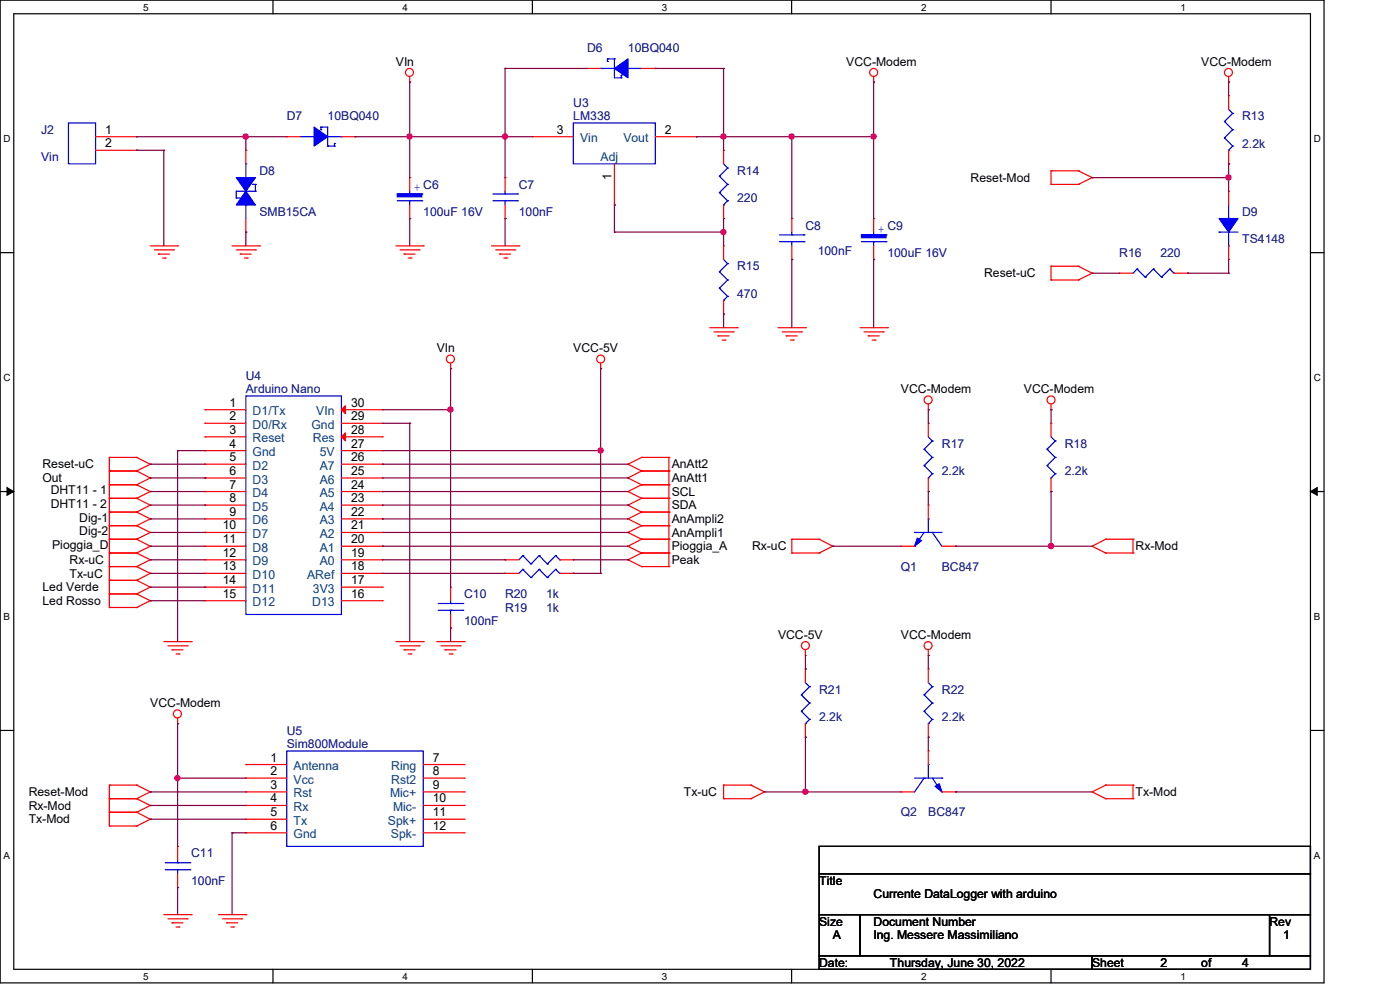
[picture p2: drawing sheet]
<svg xmlns="http://www.w3.org/2000/svg" width="297mm" height="210mm" viewBox="0 0 297 210" stroke-linecap="round" stroke-linejoin="round" font-family="sans-serif">
<path d="M0 0h280.9v208.5h-280.9zM2.9 2.9h275.1v202.7h-275.1z" fill="none" stroke="#000" stroke-width=".25"/>
<g fill="#fff">
<path d="M30.4 .3h1.1v2.4h-1.1z"/>
<path d="M30.4 205.9h1.1v2.3h-1.1z"/>
</g>
<path d="M57.9 0v2.9M57.9 205.6v2.9" fill="none" stroke="#000" stroke-width=".25"/>
<g fill="#fff">
<path d="M85.4 .3h1.1v2.4h-1.1z"/>
<path d="M85.4 205.9h1.1v2.3h-1.1z"/>
</g>
<path d="M112.9 0v2.9M112.9 205.6v2.9" fill="none" stroke="#000" stroke-width=".25"/>
<g fill="#fff">
<path d="M140.4 .3h1.2v2.4h-1.2z"/>
<path d="M140.4 205.9h1.2v2.3h-1.2z"/>
</g>
<path d="M167.9 0v2.9M167.9 205.6v2.9" fill="none" stroke="#000" stroke-width=".25"/>
<g fill="#fff">
<path d="M195.4 .3h1.2v2.4h-1.2z"/>
<path d="M195.4 205.9h1.2v2.3h-1.2z"/>
</g>
<path d="M223 0v2.9M223 205.6v2.9" fill="none" stroke="#000" stroke-width=".25"/>
<g fill="#fff">
<path d="M250.4 .3h1.2v2.4h-1.2z"/>
<path d="M250.4 205.9h1.2v2.3h-1.2z"/>
<path d="M.8 28.2h1.4v2.4h-1.4z"/>
<path d="M278.7 28.2h1.5v2.4h-1.5z"/>
<path d="M.8 78.9h1.4v2.3h-1.4z"/>
<path d="M278.7 78.9h1.5v2.3h-1.5z"/>
</g>
<path d="M0 53.6h2.9M278 53.6h2.9" fill="none" stroke="#000" stroke-width=".25"/>
<g fill="#fff">
<path d="M.8 129.6h1.3v2.3h-1.3z"/>
<path d="M278.7 129.6h1.4v2.3h-1.4z"/>
</g>
<path d="M0 104.3h2.9M278 104.3h2.9" fill="none" stroke="#000" stroke-width=".25"/>
<path d="M1.5 103.4l1.4 .9-1.4 .8zM278 104.3l1.4-.9v1.7z" fill="#000" stroke="#000" stroke-width=".21"/>
<g fill="#fff">
<path d="M.8 180.3h1.3v2.3h-1.3z"/>
<path d="M278.7 180.3h1.4v2.3h-1.4z"/>
</g>
<path d="M0 154.9h2.9M278 154.9h2.9M173.8 179.5h104.2v5.8h-104.2zM173.8 185.3h104.2v8.7h-104.2zM173.8 194h8.7v8.7h-8.7zM182.5 194h86.8v8.7h-86.8zM269.3 194h8.7v8.7h-8.7zM173.8 202.7h57.9v2.9h-57.9zM231.7 202.7h46.3v2.9h-46.3z" fill="none" stroke="#000" stroke-width=".25"/>
<g fill="none" stroke="#f00" stroke-width=".25">
<path d="M86.9 17.4h.1M86.9 16.3v1.1M124.5 14.5h.1M124.5 14.5h2.9M136.1 14.5h2.9M139 14.5h.1M185.3 17.4h.1M185.3 16.3v1.1M260.6 17.4h.1M260.6 16.3v1.1M20.3 29h8.7M20.3 31.9h8.7"/>
<path d="M29 29h.1M29 31.9h.1M52.2 31.9h.1M52.2 31.9v2.9M60.8 29h.1M60.8 29h2.9M72.4 29h2.9M75.3 29h.1M86.9 37.7h.1M86.9 37.7v2.9M107.1 37.7h.1M107.1 37.7v2.9"/>
<path d="M112.9 29h.1M112.9 29h8.7M130.3 34.8v8.7M139 29h8.7M147.7 29h.1M153.5 31.9h.1M153.5 31.9v2.9M223 39.1h.1M223 36.2h.1M223 36.2v2.9M223 36.2h5.8M223 39.1h5.8"/>
<path d="M228.8 36.2h.1M228.8 39.1h.1M228.8 36.2l2.9 1.5M231.7 37.7h.1M231.7 37.7l-2.9 1.4M260.6 20.3h.1M260.6 34.8h.1M260.6 20.3v2.9M260.6 31.9v2.9M31.9 52.2h5.8M32.8 53h4M33.6 53.9h.1"/>
<path d="M33.6 53.9h2.3M34.5 54.7h.6M35.1 54.7h.1M36.8 53h.1M37.7 52.2h.1M49.2 52.2h5.8M50.1 53h4.1M51 53.9h.1M51 53.9h2.3M51.9 54.7h.6M52.2 49.2h.1M52.2 46.4v2.8"/>
<path d="M52.5 54.7h.1M54.2 53h.1M55 52.2h.1M84 52.2h5.8M84.9 53h4M85.7 53.9h.1M85.7 53.9h2.4M86.6 54.7h.6M86.9 46.4h.1M86.9 43.5v2.9M87.2 54.7h.1M88.9 53h.1"/>
<path d="M89.8 52.2h.1M104.3 52.2h5.8M105.2 53h4M106 53.9h.1M106 53.9h2.3M106.9 54.7h.5M107.1 46.4h.1M107.1 43.5v2.9M107.4 54.7h.1M109.2 53h.1M110.1 52.2h.1M130.3 43.5h.1"/>
<path d="M153.5 46.4h.1M153.5 52.2h.1M153.5 43.5v2.9M153.5 52.2v2.8M168 46.4h.1M168 55h.1M168 46.4v2.8M168 52.2v2.8M185.3 46.4h.1M185.3 55h.1M185.3 46.4v2.8M185.3 52.2v2.8"/>
<path d="M223 59.4h.1M223 56.5h.1M223 56.5h5.8M223 59.4h5.8M223 56.5v2.9M228.8 56.5h.1M228.8 59.4h.1M228.8 56.5l2.9 1.5M231.7 58h.1M231.7 58l-2.9 1.4M237.4 58h.1M237.4 58h3"/>
<path d="M249 58h2.9M251.9 58h.1M260.6 40.6h.1M260.6 55h.1M260.6 40.6v2.9M260.6 52.2v2.8M95.6 78.2h.1M95.6 77v1.2M127.4 78.2h.1M127.4 77v1.2M150.6 69.5h5.8M151.5 70.4h4"/>
<path d="M152.3 71.2h.1M152.3 71.2h2.3M153.2 72.1h.6M153.5 66.6h.1M153.5 63.7v2.9M153.8 72.1h.1M155.5 70.4h.1M156.4 69.5h.1M165.1 69.5h5.8M165.9 70.4h4.1M166.8 71.2h.1M166.8 71.2h2.3"/>
<path d="M167.7 72.1h.6M168.3 72.1h.1M170 70.4h.1M170.9 69.5h.1M182.5 69.5h5.8M183.3 70.4h4.1M184.2 71.2h.1M184.2 71.2h2.3M185 72.1h.6M185.6 72.1h.1M187.4 70.4h.1M188.3 69.5h.1"/>
<path d="M23.2 99.9h.1M23.2 97h.1M23.2 97v31.9M23.2 97h5.8M23.2 99.9h5.8M29 97h.1M29 99.9h.1M29 97l2.9 1.5M29 99.9l2.9 1.5M31.9 98.5h.1M31.9 98.5l-2.9 1.4M43.5 86.9h.1"/>
<path d="M43.5 89.8h.1M43.5 92.7h.1M43.5 95.6h.1M43.5 98.5h.1M43.5 86.9h8.7M43.5 89.8h8.7M43.5 92.7h8.7M43.5 95.6h8.7M43.5 98.5h8.7M72.4 86.9h8.7M72.4 89.8h8.7M72.4 92.7h8.7"/>
<path d="M72.4 95.6h8.7M72.4 98.5h8.7M81.1 98.5h.1M81.1 95.6h.1M81.1 86.9h.1M81.1 89.8h.1M81.1 92.7h.1M133.2 98.5h.1M133.2 98.5l2.9 1.4M136.1 99.9h.1M136.1 97h.1M136.1 97h5.8"/>
<path d="M136.1 99.9h5.8M136.1 99.9l-2.9 1.5M136.1 97l-2.9 1.5M141.9 99.9h.1M141.9 97h.1M141.9 97v23.2M196.9 86.9h.1M196.9 89.8h.1M196.9 85.7v1.2M196.9 89.8v2.9M223 86.9h.1M223 89.8h.1"/>
<path d="M223 85.7v1.2M223 89.8v2.9M23.2 117.3h.1M23.2 102.8h.1M23.2 105.7h.1M23.2 108.6h.1M23.2 111.5h.1M23.2 114.4h.1M23.2 114.4h5.8M23.2 117.3h5.8M23.2 102.8h5.8M23.2 105.7h5.8"/>
<path d="M23.2 108.6h5.8M23.2 111.5h5.8M29 117.3h.1M29 102.8h.1M29 105.7h.1M29 108.6h.1M29 111.5h.1M29 114.4h.1M29 117.3l2.9 1.4M29 102.8l2.9 1.5M29 105.7l2.9 1.4M29 108.6l2.9 1.5"/>
<path d="M29 111.5l2.9 1.4M29 114.4l2.9 1.5M31.9 118.7h.1M31.9 101.4h.1M31.9 104.3h.1M31.9 107.1h.1M31.9 110.1h.1M31.9 112.9h.1M31.9 115.9h.1M31.9 118.7l-2.9 1.5M31.9 101.4l-2.9 1.4M31.9 104.3l-2.9 1.4"/>
<path d="M31.9 107.1l-2.9 1.5M31.9 110.1l-2.9 1.4M31.9 112.9l-2.9 1.5M31.9 115.9l-2.9 1.4M43.5 101.4h.1M43.5 104.3h.1M43.5 107.1h.1M43.5 110.1h.1M43.5 112.9h.1M43.5 115.9h.1M43.5 118.7h.1M43.5 118.7h8.7"/>
<path d="M43.5 101.4h8.7M43.5 104.3h8.7M43.5 107.1h8.7M43.5 110.1h8.7M43.5 112.9h8.7M43.5 115.9h8.7M72.4 118.7h8.7M72.4 101.4h8.7M72.4 104.3h8.7M72.4 107.1h8.7M72.4 110.1h8.7M72.4 112.9h8.7"/>
<path d="M72.4 115.9h8.7M81.1 118.7h.1M81.1 115.9h.1M81.1 112.9h.1M81.1 110.1h.1M81.1 107.1h.1M81.1 104.3h.1M81.1 101.4h.1M107.1 118.7h.1M107.1 118.7h3M118.7 118.7h2.9M121.6 118.7h.1"/>
<path d="M133.2 118.7h.1M133.2 115.9h.1M133.2 110.1h.1M133.2 112.9h.1M133.2 101.4h.1M133.2 104.3h.1M133.2 107.1h.1M133.2 118.7l2.9 1.5M133.2 115.9l2.9 1.4M133.2 110.1l2.9 1.4M133.2 112.9l2.9 1.5M133.2 101.4l2.9 1.4"/>
<path d="M133.2 104.3l2.9 1.4M133.2 107.1l2.9 1.5M136.1 117.3h.1M136.1 114.4h.1M136.1 108.6h.1M136.1 111.5h.1M136.1 102.8h.1M136.1 105.7h.1M136.1 114.4h5.8M136.1 117.3h5.8M136.1 102.8h5.8M136.1 117.3l-2.9 1.4"/>
<path d="M136.1 105.7h5.8M136.1 108.6h5.8M136.1 111.5h5.8M136.1 114.4l-2.9 1.5M136.1 108.6l-2.9 1.5M136.1 111.5l-2.9 1.4M136.1 102.8l-2.9 1.5M136.1 105.7l-2.9 1.4M141.9 117.3h.1M141.9 114.4h.1M141.9 108.6h.1M141.9 111.5h.1"/>
<path d="M141.9 102.8h.1M141.9 105.7h.1M168 117.3h.1M168 114.4h.1M168 114.4h5.8M168 117.3h5.8M168 114.4v2.9M173.8 114.4h.1M173.8 117.3h.1M173.8 114.4l2.9 1.5M176.7 115.9h.1M176.7 115.9l-2.9 1.4"/>
<path d="M191.1 115.9h.1M191.1 115.9h2.9M196.9 104.3h.1M196.9 107.1h.1M196.9 101.4v2.9M196.9 107.1v3M199.8 115.9h2.9M202.7 115.9h.1M223 104.3h.1M223 101.4v2.9M231.7 115.9h.1M231.7 115.9l2.9 1.4"/>
<path d="M234.6 114.4h.1M234.6 117.3h.1M234.6 114.4h5.8M234.6 117.3h5.8M234.6 114.4l-2.9 1.5M240.4 114.4h.1M240.4 117.3h.1M240.4 114.4v2.9M23.2 123.1h.1M23.2 120.2h.1M23.2 126h.1M23.2 128.9h.1"/>
<path d="M23.2 120.2h5.8M23.2 123.1h5.8M23.2 126h5.8M23.2 128.9h5.8M29 120.2h.1M29 123.1h.1M29 126h.1M29 128.9h.1M29 120.2l2.9 1.4M29 123.1l2.9 1.4M29 126l2.9 1.4M31.9 121.6h.1"/>
<path d="M31.9 124.5h.1M31.9 127.4h.1M31.9 121.6l-2.9 1.5M31.9 124.5l-2.9 1.5M31.9 127.4l-2.9 1.5M34.8 136.1h5.8M35.6 137h4.1M36.5 137.8h.1M36.5 137.8h2.3M37.4 138.7h.6M38 138.7h.1M39.7 137h.1"/>
<path d="M40.6 136.1h.1M43.5 121.6h.1M43.5 124.5h.1M43.5 127.4h.1M43.5 121.6h8.7M43.5 124.5h8.7M43.5 127.4h8.7M72.4 121.6h8.7M72.4 124.5h8.7M72.4 127.4h8.7M81.1 127.4h.1M81.1 124.5h.1"/>
<path d="M81.1 121.6h.1M84 136.1h5.8M84.9 137h4M85.7 137.8h.1M85.7 137.8h2.4M86.6 138.7h.6M87.2 138.7h.1M88.9 137h.1M89.8 136.1h.1M92.7 136.1h5.8M93.6 137h4M94.4 137.8h.1"/>
<path d="M94.4 137.8h2.3M95.3 138.7h.6M95.6 124.5h.1M95.6 133.2h.1M95.6 124.5v2.9M95.6 130.3v2.9M95.9 138.7h.1M97.6 137h.1M98.5 136.1h.1M107.1 121.6h.1M107.1 121.6h3M118.7 121.6h2.9"/>
<path d="M121.6 121.6h.1M136.1 120.2h.1M136.1 120.2h5.8M141.9 120.2h.1M170.9 139h.1M170.9 137.8v1.2M196.9 139h.1M196.9 137.8v1.2M37.7 153.5h.1M37.7 152.3v1.2M170.9 141.9h.1M170.9 156.4h.1"/>
<path d="M170.9 141.9v2.9M170.9 153.5v2.9M196.9 141.9h.1M196.9 156.4h.1M196.9 159.3h.1M196.9 141.9v2.9M196.9 153.5v2.9M196.9 159.3v2.9M23.2 169.4h.1M23.2 166.5h.1M23.2 172.3h.1M23.2 175.2h.1"/>
<path d="M23.2 166.5h5.8M23.2 169.4h5.8M23.2 166.5v8.7M23.2 172.3h5.8M23.2 175.2h5.8M29 166.5h.1M29 169.4h.1M29 172.3h.1M29 175.2h.1M29 166.5l2.9 1.5M29 169.4l2.9 1.5M29 172.3l2.9 1.5"/>
<path d="M31.9 168h.1M31.9 170.9h.1M31.9 173.8h.1M31.9 168l-2.9 1.4M31.9 170.9l-2.9 1.4M31.9 173.8l-2.9 1.4M37.7 179.5h.1M37.7 179.5v3M52.2 162.2h.1M52.2 165.1h.1M52.2 168h.1M52.2 170.9h.1"/>
<path d="M52.2 173.8h.1M52.2 176.7h.1M52.2 168h8.6M52.2 162.2h8.6M52.2 165.1h8.6M52.2 170.9h8.6M52.2 173.8h8.6M52.2 176.7h8.6M89.8 168h8.7M89.8 162.2h8.7M89.8 165.1h8.7M89.8 170.9h8.7"/>
<path d="M89.8 173.8h8.7M89.8 176.7h8.7M98.5 162.2h.1M98.5 165.1h.1M98.5 168h.1M98.5 170.9h.1M98.5 173.8h.1M98.5 176.7h.1M153.5 169.4h.1M153.5 166.5h.1M153.5 166.5h5.8M153.5 169.4h5.8"/>
<path d="M153.5 166.5v2.9M159.3 166.5h.1M159.3 169.4h.1M159.3 166.5l2.9 1.5M162.2 168h.1M162.2 168l-2.9 1.4M191.1 168h.1M191.1 168h2.9M199.8 168h2.9M202.7 168h.1M231.7 168h.1M231.7 168l2.9 1.4"/>
<path d="M234.6 166.5h.1M234.6 169.4h.1M234.6 166.5h5.8M234.6 169.4h5.8M234.6 166.5l-2.9 1.5M240.4 166.5h.1M240.4 169.4h.1M240.4 166.5v2.9M34.8 194h5.8M35.6 194.9h4.1M36.5 195.7h.1M36.5 195.7h2.3"/>
<path d="M37.4 196.6h.6M37.7 188.3h.1M37.7 185.3v3M38 196.6h.1M39.7 194.9h.1M40.6 194h.1M46.4 194h5.8M47.2 194.9h4.1M48.1 195.7h.1M48.1 195.7h2.3M49 196.6h.5M49.5 196.6h.1"/>
<path d="M51.3 194.9h.1M52.2 194h.1"/>
<circle cx="86.9" cy="15.4" r=".85"/>
<circle cx="185.3" cy="15.4" r=".85"/>
<circle cx="260.6" cy="15.4" r=".85"/>
<circle cx="95.5" cy="76.2" r=".85"/>
<circle cx="127.4" cy="76.2" r=".85"/>
<circle cx="196.9" cy="84.8" r=".85"/>
<circle cx="223" cy="84.8" r=".85"/>
<circle cx="170.9" cy="136.9" r=".85"/>
<circle cx="196.9" cy="136.9" r=".85"/>
<circle cx="37.6" cy="151.4" r=".85"/>
</g>
<g fill="none" stroke="#00f" stroke-width=".25">
<path d="M127.4 14.5h.1M127.4 14.5h2.9M128.9 12.5h.1M128.9 13h.1M128.9 12.5h1.4M128.9 12.5v.5M130.3 12.5h.1M130.3 12.5v4h1.5M131.8 16.5h.1M131.8 16h.1M131.8 16v.5M133.2 14.5h.1"/>
<path d="M133.2 14.5h2.9M14.5 26.1h5.8v8.7h-5.8zM52.2 34.8h.1M52.2 34.8v2.9M53.6 39.1h.1M53.6 39.1h.6M54.2 39.1h.1M54.2 39.1v1.5M63.7 29h2.9M66.6 29h.1M68.1 27h.1M68.1 27.5h.1"/>
<path d="M68.1 27h1.4v4M68.1 27v.5M69.5 31h.1M69.5 29h2.9M69.5 31h1.5M71 31h.1M71 30.4h.1M71 30.4v.6M72.4 29h.1M121.6 26.1h17.4v8.7h-17.4zM152.6 37.4h.1M152.6 37.4l1.7 1.7"/>
<path d="M153.5 34.8l.8 .8M154.3 35.6h.1M154.3 39.1h.1M154.3 35.6l-1.7 1.8M154.3 39.1l-1.7 1.8M259.8 25.8h.1M259.8 29.3h.1M259.8 25.8l1.7 1.7M259.8 29.3l1.7 1.7M260.6 31.9h.1M260.6 23.2l.9 .8M261.5 24h.1"/>
<path d="M261.5 27.5h.1M261.5 31h.1M261.5 24l-1.7 1.8M261.5 27.5l-1.7 1.8M261.5 31l-.9 .9M50.1 42h.1M50.1 42h.6M50.7 42h.1M52.2 43.5h.1M52.2 43.5v2.9M54.2 40.6h.1M54.2 40.6h-4.1v1.4"/>
<path d="M84.3 42.6h5.2M84.3 41.1h5.2M86.9 41.1h.1M86.9 42.6h.1M86.9 40.6v.5M86.9 42.6v.9M89.5 42.6h.1M89.5 41.1h.1M104.6 42.6h5.2M104.6 41.1h5.2M107.1 41.1h.1M107.1 42.6h.1"/>
<path d="M107.1 40.6v.5M107.1 42.6v.9M109.8 42.6h.1M109.8 41.1h.1M152.6 40.9h.1M152.6 57.7h.1M152.6 40.9l1.7 1.7M152.6 57.7l1.7 1.7M153.5 43.5h.1M153.5 55l.8 .9M154.3 42.6h.1M154.3 55.9h.1"/>
<path d="M154.3 59.4h.1M154.3 42.6l-.8 .9M154.3 55.9l-1.7 1.8M154.3 59.4l-1.7 1.7M165.4 51.3h5.2M165.4 49.8h5.2M168 49.8h.1M168 51.3h.1M168 49.2v.6M168 51.3v.9M170.6 51.3h.1M170.6 49.8h.1"/>
<path d="M182.8 51.3h5.2M182.8 49.8h5.2M185.3 49.8h.1M185.3 51.3h.1M185.3 49.2v.6M185.3 51.3v.9M188 51.3h.1M188 49.8h.1M241.2 57.1h.1M241.2 57.1l-.8 .9M241.2 57.1l1.8 1.7M243 58.8h.1"/>
<path d="M244.7 57.1h.1M244.7 57.1l-1.7 1.7M244.7 57.1l1.7 1.7M246.4 58.8h.1M248.2 57.1h.1M248.2 57.1l-1.8 1.7M248.2 57.1l.8 .9M249 58h.1M258.6 49.2h.1M258.6 49.2h4M260.6 46.4h.1M260.6 52.2h.1"/>
<path d="M260.6 43.5v2.9M260.6 49.2v3M152.6 61.1h.1M152.6 61.1l1.7 1.8M153.5 63.7h.1M154.3 62.9h.1M154.3 62.9l-.8 .8M52.2 84h20.2v46.3h-20.2zM196 95.3h.1M196 98.8h.1M196 95.3l1.8 1.7M196 98.8l1.8 1.7"/>
<path d="M196.9 92.7l.9 .9M197.8 93.6h.1M197.8 97h.1M197.8 93.6l-1.8 1.7M197.8 97l-1.8 1.8M222.1 95.3h.1M222.1 98.8h.1M222.1 95.3l1.8 1.7M222.1 98.8l1.8 1.7M223 92.7l.9 .9M223.9 93.6h.1M223.9 97h.1"/>
<path d="M223.9 93.6l-1.8 1.7M223.9 97l-1.8 1.8M110.9 117.9h.1M110.9 117.9l-.8 .8M110.9 117.9l1.7 1.7M112.6 119.6h.1M114.4 117.9h.1M114.4 117.9l-1.8 1.7M114.4 117.9l1.7 1.7M116.1 119.6h.1M117.9 117.9h.1M117.9 117.9l-1.8 1.7"/>
<path d="M117.9 117.9l.8 .8M118.7 118.7h.1M194 115.9h.1M194 112.9h.1M194 112.9h5.8M196 112.9l-2 3M196.9 101.4h.1M196.9 110.1h.1M196.9 110.1v2.8M197.8 100.5h.1M197.8 112.9h.1M197.8 100.5l-.9 .9"/>
<path d="M197.8 112.9l2 3M223 101.4h.1M223.9 100.5h.1M223.9 100.5l-.9 .9M93 129.5h5.2M93 128h5.2M95.6 128h.1M95.6 129.5h.1M95.6 127.4v.6M95.6 129.5v.8M98.2 129.5h.1M98.2 128h.1"/>
<path d="M110.9 120.8h.1M110.9 120.8l-.8 .8M110.9 120.8l1.7 1.7M112.6 122.5h.1M114.4 120.8h.1M114.4 120.8l-1.8 1.7M114.4 120.8l1.7 1.7M116.1 122.5h.1M117.9 120.8h.1M117.9 120.8l-1.8 1.7M117.9 120.8l.8 .8M118.7 121.6h.1"/>
<path d="M60.8 159.3h29v20.2h-29zM170 147.4h.1M170 150.9h.1M170 147.4l1.7 1.7M170 150.9l1.7 1.7M170.9 153.5h.1M170.9 144.8l.8 .9M171.7 145.7h.1M171.7 149.1h.1M171.7 152.6h.1M171.7 145.7l-1.7 1.7M171.7 149.1l-1.7 1.8"/>
<path d="M171.7 152.6l-.8 .9M196 147.4h.1M196 150.9h.1M196 147.4l1.8 1.7M196 150.9l1.8 1.7M196.9 153.5h.1M196.9 144.8l.9 .9M197.8 145.7h.1M197.8 149.1h.1M197.8 152.6h.1M197.8 145.7l-1.8 1.7M197.8 149.1l-1.8 1.8"/>
<path d="M197.8 152.6l-.9 .9M194 165.1h5.8M196 165.1h.1M196 165.1l-2 2.9M196.9 162.2h.1M196.9 162.2v2.9M197.8 165.1l2 2.9M199.8 168h.1M199.8 165.1h.1M35.1 184.5h5.2M35.1 183h5.2M37.7 183h.1"/>
<path d="M37.7 184.5h.1M37.7 182.5v.5M37.7 184.5v.8M40.3 184.5h.1M40.3 183h.1"/>
</g>
<g fill="#00f" stroke="#00f" stroke-width=".25">
<path d="M194.6 114.1l.9 .6-1.5 1.2z"/>
<path d="M198.4 166.8l.9-.6 .5 1.8z"/>
<path d="M130.3 14.5l2.9-2v4z" fill-rule="evenodd"/>
<path d="M52.2 40.6l2 2.9h-4.1z" fill-rule="evenodd"/>
<path d="M50.1 37.7h4.1l-2 2.9z" fill-rule="evenodd"/>
<path d="M66.6 27l2.9 2-2.9 2z" fill-rule="evenodd"/>
<path d="M84.3 41.1h5.2v.6h-5.2z" fill-rule="evenodd"/>
<path d="M258.6 46.4h4l-2 2.8z" fill-rule="evenodd"/>
<path d="M182.8 49.8h5.2v.6h-5.2z" fill-rule="evenodd"/>
</g>
<g fill="#f00" stroke="#f00" stroke-width=".25">
<path d="M72.4 86.9l.9-.8v1.7z"/>
<path d="M72.4 92.7l.9-.9v1.7z"/>
</g>
<g fill="none" stroke="#800040" stroke-width=".25">
<path d="M86.9 17.4h.1M86.9 17.4v20.3M107.1 14.5h.1M107.1 14.5v23.2M107.1 14.5h17.4M139 14.5h.1M139 14.5h14.5M153.5 14.5h.1M153.5 14.5v17.4M185.3 17.4h.1M185.3 17.4v29M260.6 17.4h.1"/>
<path d="M260.6 17.4v2.9M29 29h.1M29 31.9h.1M29 29h31.8M29 31.9h5.8M34.8 31.9h.1M34.8 31.9v20.3M52.2 29h.1M52.2 29v2.9M75.3 29h.1M75.3 29h37.6M86.9 29h.1"/>
<path d="M107.1 29h.1M147.7 29h.1M147.7 29h37.6M153.5 29h.1M168 29h.1M168 29v17.4M185.3 29h.1M231.7 37.7h.1M231.7 37.7h28.9M260.6 34.8h.1M260.6 37.7h.1M260.6 34.8v5.8"/>
<path d="M52.2 49.2h.1M52.2 49.2v3M86.9 46.4h.1M86.9 46.4v5.8M107.1 46.4h.1M107.1 46.4v5.8M130.3 49.2h.1M130.3 43.5h.1M130.3 49.2h23.2M130.3 43.5v5.7M153.5 46.4h.1M153.5 49.2h.1"/>
<path d="M153.5 46.4v5.8M168 55h.1M168 55v14.5M185.3 55h.1M185.3 55v14.5M231.7 58h.1M231.7 58h5.7M251.9 58h.1M251.9 58h8.7M260.6 58h.1M260.6 55v3M95.6 78.2h.1"/>
<path d="M95.6 78.2v46.3M127.4 78.2h.1M127.4 78.2v43.4M153.5 66.6h.1M153.5 66.6v2.9M31.9 98.5h.1M31.9 98.5h11.6M37.7 95.6h.1M37.7 95.6h5.8M37.7 95.6v40.5M43.5 95.6h.1M81.1 98.5h.1"/>
<path d="M81.1 95.6h46.3M81.1 89.8h5.8M81.1 86.9h14.5M81.1 98.5h52.1M86.9 89.8h.1M86.9 89.8v46.3M95.6 86.9h.1M127.4 95.6h.1M196.9 86.9h.1M196.9 86.9v2.9M223 86.9h.1M223 86.9v2.9"/>
<path d="M31.9 104.3h.1M31.9 110.1h.1M31.9 115.9h.1M31.9 118.7h.1M31.9 115.9h11.6M31.9 101.4h11.6M31.9 104.3h11.6M31.9 107.1h11.6M31.9 110.1h11.6M31.9 112.9h11.6M31.9 118.7h11.6M43.5 101.4h.1"/>
<path d="M43.5 107.1h.1M43.5 112.9h.1M81.1 104.3h.1M81.1 110.1h.1M81.1 115.9h.1M81.1 115.9h52.1M81.1 101.4h52.1M81.1 104.3h52.1M81.1 107.1h52.1M81.1 110.1h52.1M81.1 112.9h52.1M81.1 118.7h26"/>
<path d="M107.1 118.7h.1M121.6 118.7h11.6M133.2 101.4h.1M133.2 107.1h.1M133.2 112.9h.1M133.2 118.7h.1M176.7 115.9h.1M176.7 115.9h14.4M196.9 104.3h.1M196.9 104.3v2.8M202.7 115.9h.1M202.7 115.9h29"/>
<path d="M223 104.3h.1M223 115.9h.1M223 104.3v11.6M31.9 121.6h.1M31.9 127.4h.1M31.9 121.6h11.6M31.9 124.5h11.6M31.9 127.4h11.6M43.5 124.5h.1M81.1 121.6h26M95.6 133.2h.1M95.6 133.2v2.9"/>
<path d="M107.1 121.6h.1M121.6 121.6h.1M121.6 121.6h5.8M127.4 121.6h.1M170.9 139v2.9M196.9 139h.1M196.9 139v2.9M37.7 153.5h.1M37.7 153.5v26M170.9 141.9h.1M170.9 156.4h.1M170.9 156.4v11.6"/>
<path d="M196.9 156.4h.1M196.9 156.4v2.9M31.9 168h.1M31.9 170.9h.1M31.9 173.8h.1M31.9 168h20.3M31.9 170.9h20.3M31.9 173.8h20.3M37.7 165.1h.1M37.7 165.1h14.5M49.2 176.7h.1M49.2 176.7v17.3"/>
<path d="M49.2 176.7h3M162.2 168h28.9M170.9 168h.1M202.7 168h.1M202.7 168h29M37.7 188.3h.1M37.7 188.3v5.7"/>
</g>
<g fill="#f0f" stroke="#f0f" stroke-width=".25">
<circle cx="52.1" cy="29" r=".55"/>
<circle cx="185.3" cy="29" r=".55"/>
<circle cx="167.9" cy="29" r=".55"/>
<circle cx="153.5" cy="49.2" r=".55"/>
<circle cx="153.5" cy="29" r=".55"/>
<circle cx="107.1" cy="29" r=".55"/>
<circle cx="95.5" cy="86.9" r=".55"/>
<circle cx="86.9" cy="29" r=".55"/>
<circle cx="37.6" cy="165.1" r=".55"/>
<circle cx="260.6" cy="37.6" r=".55"/>
<circle cx="223" cy="115.8" r=".55"/>
<circle cx="170.9" cy="167.9" r=".55"/>
<circle cx="127.4" cy="95.5" r=".55"/>
</g>
<g font-size="2.6" fill="#000080">
<text x="124.5" y="11">D6</text>
<text x="133.2" y="11">10BQ040</text>
<text x="121.6" y="22.6">U3</text>
<text x="8.7" y="28.4">J2</text>
<text x="60.8" y="25.5">D7</text>
<text x="69.5" y="25.5">10BQ040</text>
<text x="121.6" y="25.5">LM338</text>
<text x="263.5" y="25.5">R13</text>
<text x="8.7" y="34.2">Vin</text>
<text x="263.5" y="31.3">2.2k</text>
<text x="55" y="37.1">D8</text>
<text x="110.1" y="40">C7</text>
<text x="156.4" y="37.1">R14</text>
<text x="55" y="45.8">SMB15CA</text>
<text x="89.8" y="45.8">100uF 16V</text>
<text x="110.1" y="45.8">100nF</text>
<text x="156.4" y="42.9">220</text>
<text x="263.5" y="45.8">D9</text>
<text x="170.9" y="48.7">C8</text>
<text x="263.5" y="51.6">TS4148</text>
<text x="156.4" y="57.4">R15</text>
<text x="173.5" y="54.2">100nF</text>
<text x="188.3" y="54.5">100uF 16V</text>
<text x="237.4" y="54.5">R16</text>
<text x="246.2" y="54.5">220</text>
<text x="156.4" y="63.2">470</text>
<text x="52.2" y="80.5">U4</text>
<text x="52.2" y="83.4">Arduino Nano</text>
<text x="199.8" y="95">R17</text>
<text x="225.9" y="95">R18</text>
<text x="199.8" y="100.8">2.2k</text>
<text x="225.9" y="100.8">2.2k</text>
<text x="191.1" y="121.1">Q1</text>
<text x="199.8" y="121.1">BC847</text>
<text x="98.5" y="126.9">C10</text>
<text x="107.1" y="129.8">R19</text>
<text x="107.1" y="126.9">R20</text>
<text x="115.9" y="129.8">1k</text>
<text x="115.9" y="126.9">1k</text>
<text x="98.5" y="132.7">100nF</text>
<text x="173.8" y="147.2">R21</text>
<text x="199.8" y="147.2">R22</text>
<text x="60.8" y="155.8">U5</text>
<text x="173.8" y="152.9">2.2k</text>
<text x="199.8" y="152.9">2.2k</text>
<text x="60.8" y="158.7">Sim800Module</text>
<text x="191.1" y="173.2">Q2</text>
<text x="196.9" y="173.2">BC847</text>
<text x="40.6" y="181.9">C11</text>
<text x="40.6" y="187.7">100nF</text>
</g>
<g font-size="2.6">
<text x="84" y="13.9">VIn</text>
<text x="179.5" y="13.9">VCC-Modem</text>
<text x="254.8" y="13.9">VCC-Modem</text>
<text x="22.3" y="28.4">1</text>
<text x="118.1" y="28.4">3</text>
<text x="141.1" y="28.4">2</text>
<text x="22.3" y="31.2">2</text>
<text x="129.7" y="38.2" transform="rotate(-90 129.7 38.2)">1</text>
<text x="205.9" y="38.6">Reset-Mod</text>
<text x="208.8" y="58.8">Reset-uC</text>
<text x="92.7" y="74.8">VIn</text>
<text x="121.6" y="74.8">VCC-5V</text>
<text x="191.1" y="83.4">VCC-Modem</text>
<text x="217.2" y="83.4">VCC-Modem</text>
<text x="48.7" y="86.3">1</text>
<text x="48.7" y="89.2">2</text>
<text x="74.5" y="86.3">30</text>
<text x="74.5" y="89.2">29</text>
<text x="48.7" y="92">3</text>
<text x="48.7" y="95">4</text>
<text x="74.5" y="95">27</text>
<text x="74.5" y="92">28</text>
<text x="9" y="99.4">Reset-uC</text>
<text x="48.7" y="97.8">5</text>
<text x="48.7" y="100.8">6</text>
<text x="74.5" y="100.8">25</text>
<text x="74.5" y="97.8">26</text>
<text x="142.5" y="99.4">AnAtt2</text>
<text x="9" y="102.2">Out</text>
<text x="10.8" y="104.9">DHT11 - 1</text>
<text x="10.8" y="107.7">DHT11 - 2</text>
<text x="48.7" y="103.6">7</text>
<text x="48.7" y="106.5">8</text>
<text x="74.5" y="106.5">23</text>
<text x="74.5" y="103.6">24</text>
<text x="142.5" y="102.2">AnAtt1</text>
<text x="142.5" y="105.2">SCL</text>
<text x="16.8" y="110.7">Dig-1</text>
<text x="16.8" y="113.5">Dig-2</text>
<text x="47.2" y="112.3">10</text>
<text x="48.7" y="109.4">9</text>
<text x="74.5" y="112.3">21</text>
<text x="74.5" y="109.4">22</text>
<text x="142.5" y="111">AnAmpli2</text>
<text x="142.5" y="113.8">AnAmpli1</text>
<text x="142.5" y="108">SDA</text>
<text x="11" y="116.5">Pioggia_D</text>
<text x="14.8" y="119.6">Rx-uC</text>
<text x="47.2" y="115.2">11</text>
<text x="47.2" y="118.1">12</text>
<text x="74.5" y="118.1">19</text>
<text x="74.5" y="115.2">20</text>
<text x="142.5" y="119.6">Peak</text>
<text x="142.5" y="116.7">Pioggia_A</text>
<text x="159.6" y="116.7">Rx-uC</text>
<text x="240.9" y="116.7">Rx-Mod</text>
<text x="9" y="125.4">Led Verde</text>
<text x="14.8" y="122.5">Tx-uC</text>
<text x="47.2" y="121">13</text>
<text x="47.2" y="123.9">14</text>
<text x="74.5" y="123.9">17</text>
<text x="74.5" y="121">18</text>
<text x="9" y="128.3">Led Rosso</text>
<text x="47.2" y="126.8">15</text>
<text x="74.5" y="126.8">16</text>
<text x="165.1" y="135.6">VCC-5V</text>
<text x="191.1" y="135.6">VCC-Modem</text>
<text x="31.9" y="150">VCC-Modem</text>
<text x="57.4" y="161.5">1</text>
<text x="91.8" y="161.5">7</text>
<text x="57.4" y="164.4">2</text>
<text x="57.4" y="167.3">3</text>
<text x="91.8" y="164.4">8</text>
<text x="91.8" y="167.3">9</text>
<text x="6.1" y="168.9">Reset-Mod</text>
<text x="6.1" y="171.7">Rx-Mod</text>
<text x="57.4" y="170.2">4</text>
<text x="57.4" y="173.1">5</text>
<text x="91.8" y="170.2">10</text>
<text x="91.8" y="173.1">11</text>
<text x="145.1" y="168.9">Tx-uC</text>
<text x="240.9" y="168.9">Tx-Mod</text>
<text x="6.1" y="174.6">Tx-Mod</text>
<text x="57.4" y="176">6</text>
<text x="91.8" y="176">12</text>
<text x="173.8" y="187.7">Title</text>
<text x="185.3" y="190.6">Currente DataLogger with arduino</text>
<text x="173.8" y="196.3">Size</text>
<text x="185.3" y="196.3">Document Number</text>
<text x="269.3" y="196.3">Rev</text>
<text x="176.7" y="199.3">A</text>
<text x="185.3" y="199.3">Ing. Messere Massimiliano</text>
<text x="272.2" y="199.3">1</text>
<text x="173.8" y="205.1">Date:</text>
<text x="188.8" y="205.1">Thursday, June 30, 2022</text>
<text x="231.7" y="205.1">Sheet</text>
<text x="246.2" y="205.1">2</text>
<text x="254.8" y="205.1">of</text>
<text x="263.5" y="205.1">4</text>
</g>
<g font-size="2.6" fill="#004080">
<text x="123.1" y="30.2">Vin</text>
<text x="127.4" y="34.2">Adj</text>
<text x="132.2" y="30.2">Vout</text>
<text x="53.6" y="88.1">D1/Tx</text>
<text x="67.1" y="88.1">VIn</text>
<text x="53.6" y="91">D0/Rx</text>
<text x="53.6" y="93.9">Reset</text>
<text x="66.1" y="91">Gnd</text>
<text x="66.3" y="93.9">Res</text>
<text x="53.6" y="96.8">Gnd</text>
<text x="53.6" y="99.7">D2</text>
<text x="67.8" y="99.7">A7</text>
<text x="67.8" y="96.8">5V</text>
<text x="53.6" y="102.6">D3</text>
<text x="53.6" y="105.5">D4</text>
<text x="67.8" y="105.5">A5</text>
<text x="67.8" y="102.6">A6</text>
<text x="53.6" y="108.3">D5</text>
<text x="53.6" y="111.3">D6</text>
<text x="67.8" y="111.3">A3</text>
<text x="67.8" y="108.3">A4</text>
<text x="53.6" y="114.1">D7</text>
<text x="53.6" y="117.1">D8</text>
<text x="53.6" y="119.9">D9</text>
<text x="67.8" y="119.9">A0</text>
<text x="67.8" y="117.1">A1</text>
<text x="67.8" y="114.1">A2</text>
<text x="53.6" y="122.8">D10</text>
<text x="53.6" y="125.7">D11</text>
<text x="65.1" y="122.8">ARef</text>
<text x="66.4" y="125.7">3V3</text>
<text x="53.6" y="128.6">D12</text>
<text x="66.2" y="128.6">D13</text>
<text x="62.3" y="163.4">Antenna</text>
<text x="62.3" y="166.2">Vcc</text>
<text x="83" y="163.4">Ring</text>
<text x="83" y="166.2">Rst2</text>
<text x="62.3" y="169.2">Rst</text>
<text x="62.3" y="172">Rx</text>
<text x="82.8" y="169.2">Mic+</text>
<text x="83.4" y="172">Mic-</text>
<text x="62.3" y="175">Tx</text>
<text x="62.3" y="177.8">Gnd</text>
<text x="82.3" y="175">Spk+</text>
<text x="82.9" y="177.8">Spk-</text>
</g>
<g font-size="2.6" fill="#00f">
<text x="87.8" y="40.6">+ C6</text>
<text x="186.2" y="49.3">+ C9</text>
</g>
<g font-size="2.1">
<text x="30.4" y="2.2">5</text>
<text x="85.4" y="2.2">4</text>
<text x="140.4" y="2.2">3</text>
<text x="195.4" y="2.2">2</text>
<text x="250.5" y="2.2">1</text>
<text x=".8" y="30.1">D</text>
<text x="278.7" y="30.1">D</text>
<text x=".8" y="80.8">C</text>
<text x="278.7" y="80.8">C</text>
<text x=".8" y="131.5">B</text>
<text x="278.7" y="131.5">B</text>
<text x=".8" y="182.2">A</text>
<text x="278.7" y="182.2">A</text>
<text x="30.4" y="207.8">5</text>
<text x="85.4" y="207.8">4</text>
<text x="140.4" y="207.8">3</text>
<text x="195.4" y="207.8">2</text>
<text x="250.5" y="207.8">1</text>
</g>
</svg>
